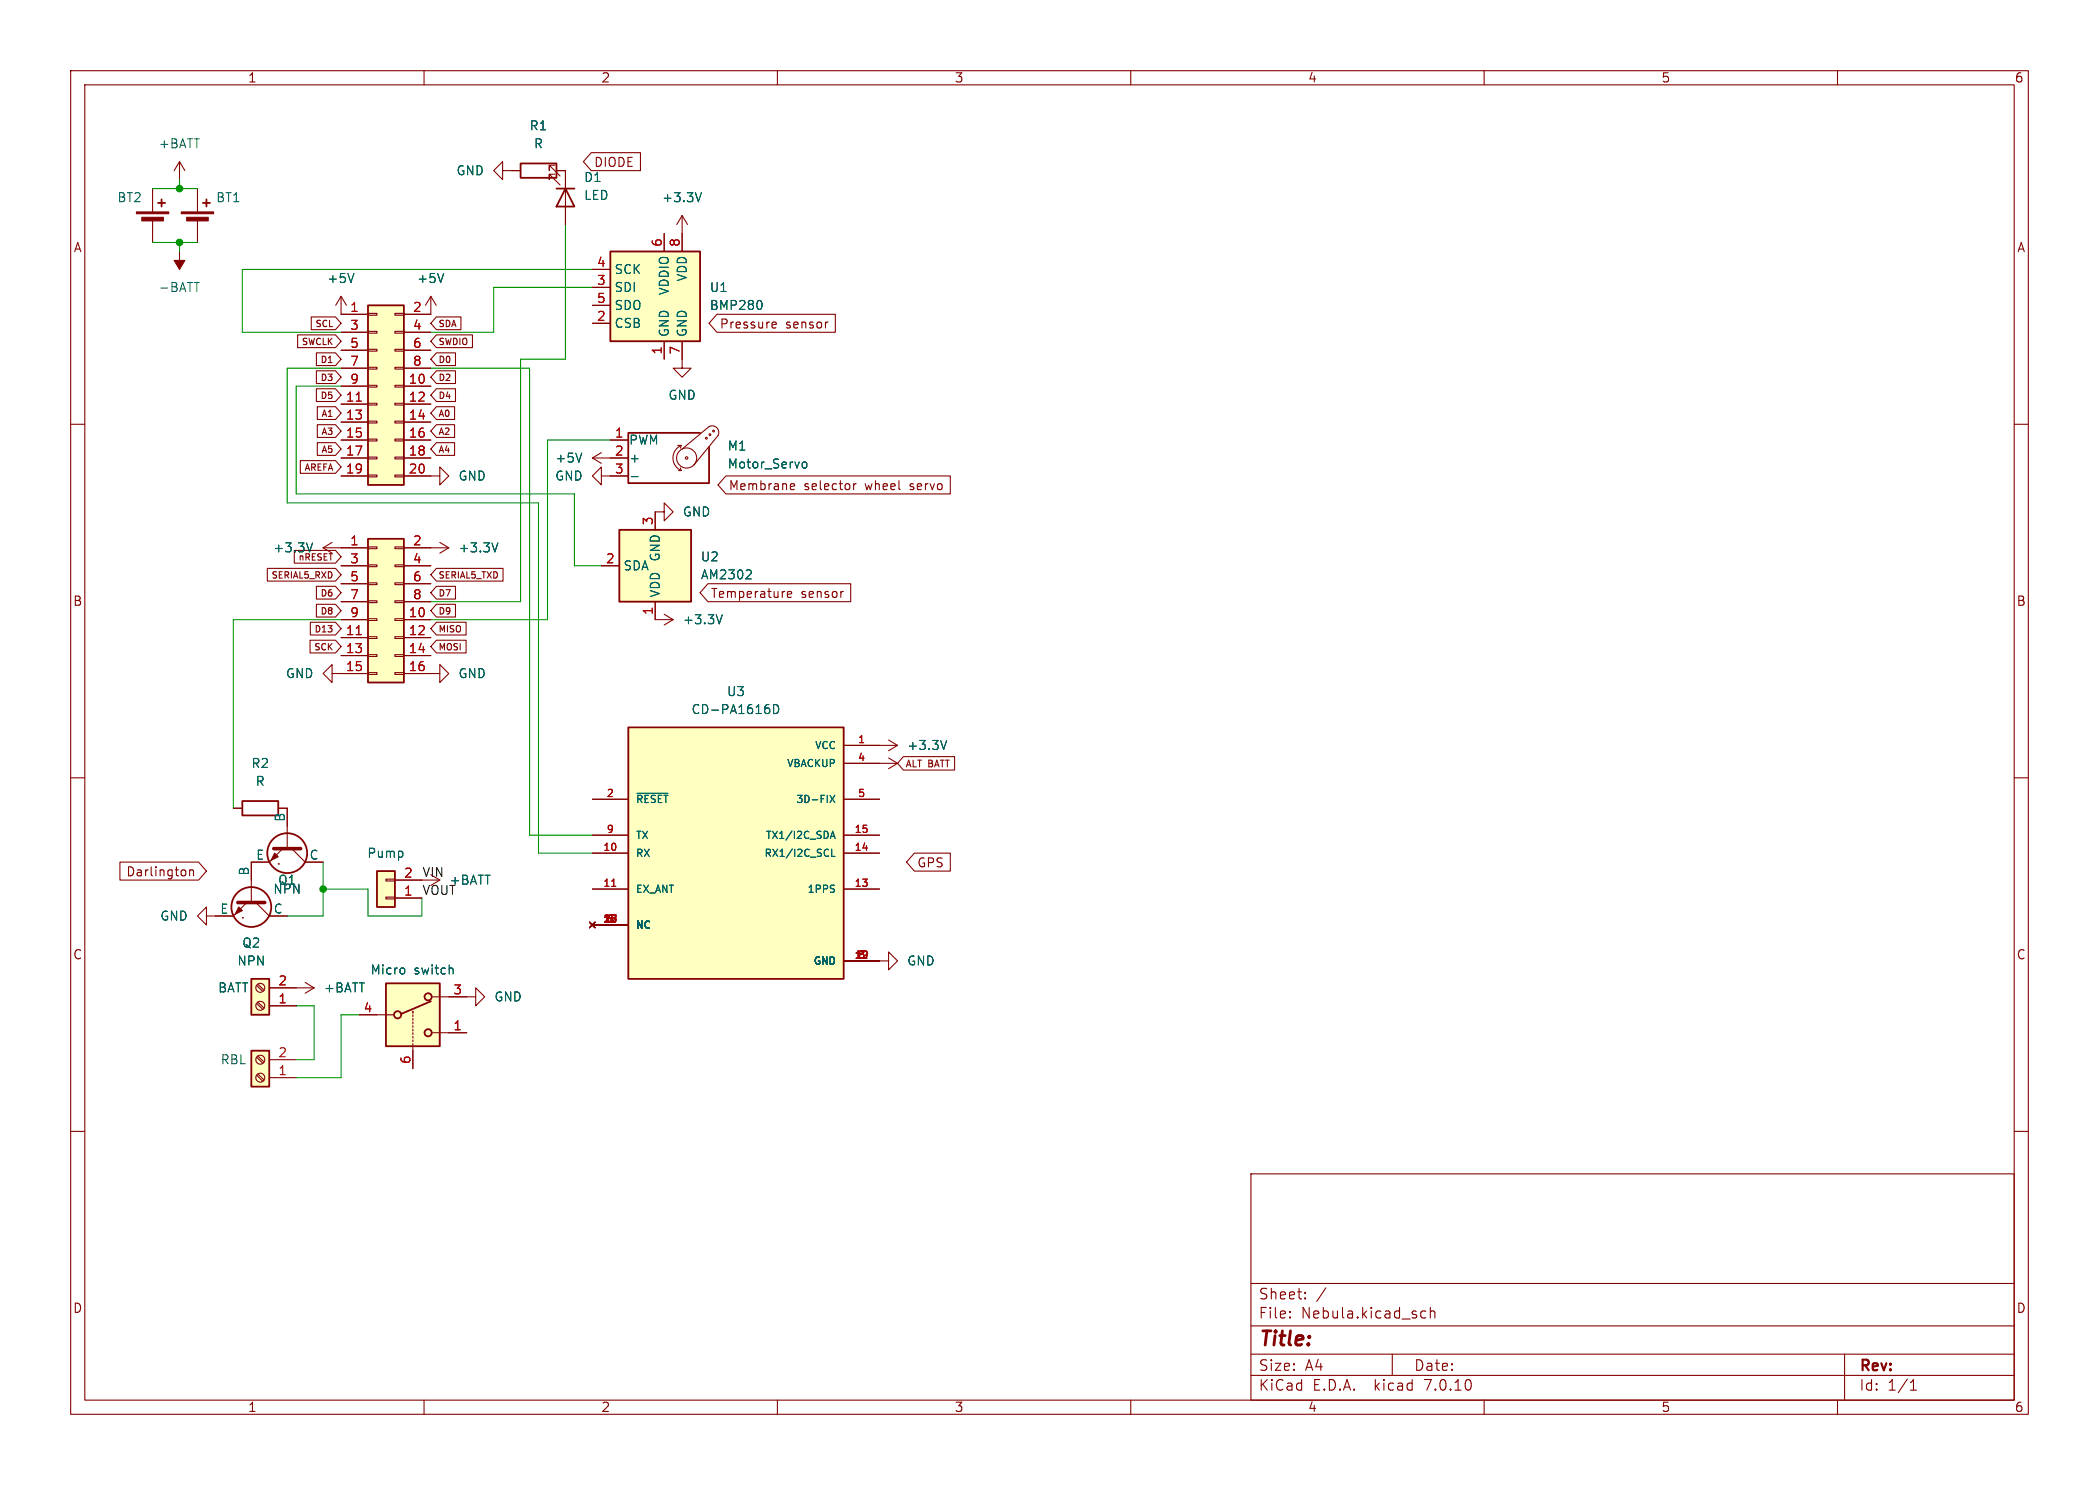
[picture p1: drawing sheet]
<svg xmlns="http://www.w3.org/2000/svg" width="297mm" height="210mm" viewBox="0 0 297 210" stroke-linecap="round" stroke-linejoin="round" font-family="sans-serif">
<g fill="none" stroke="#840000" stroke-width=".15">
<path d="M10 10h277v190h-277zM12 12h273v186h-273zM60 10v2M110 10v2M160 10v2M210 10v2M260 10v2M21.6 26.7v3.3M21.6 31v3.3M25.4 22.9v2.5M25.4 35.6v2.5M25.4 22.9l-.8 1.2"/>
<path d="M25.4 22.9l.8 1.2M27.9 26.7v3.3M27.9 31v3.3M71.1 24.1v-1.2l-1.3 1.2 1.3 1.3v-1.3h2.6M78.5 23.4h-.8v.7v-.7l1.5 1.5M78.5 24.6h-.8v.8v-.8l1.5 1.6M78.7 24.1h1.3v7.7M83.7 21.6h6.9v2.5h-6.9l-1.2-1.2zM83.8 38.1h2.6M94 33v2.6M96.5 30.5v5.1M96.5 30.5l-.7 1.3"/>
<path d="M96.5 30.5l.8 1.3M10 60h2M42.1 47.4h5.4l.8 .9-.8 .9h-5.4zM44 44.8h3.5l.8 .9-.8 .9h-3.5zM44.8 49.9h2.7l.8 .9-.8 .9h-2.7zM44.8 52.4h2.7l.8 .9-.8 .9h-2.7zM44.8 55h2.7l.8 .9-.8 .9h-2.7zM44.9 57.5h2.6l.8 .9-.8 .9h-2.6zM48.3 41.9v2.6h3.8M48.3 54.6h3.8M48.3 57.2h3.8M48.3 59.7h3.8"/>
<path d="M48.3 47h3.8M48.3 49.5h3.8M48.3 52.1h3.8M48.3 41.9l-.8 1.3M48.3 41.9l.7 1.3M52.1 59.6h1.2v.2h-1.2zM52.1 57h1.2v.3h-1.2zM52.1 54.5h1.2v.2h-1.2zM52.1 51.9h1.2v.3h-1.2zM52.1 49.4h1.2v.3h-1.2zM52.1 46.9h1.2v.2h-1.2zM52.1 44.3h1.2v.3h-1.2z"/>
<path d="M55.9 59.6h1.2v.2h-1.2zM55.9 57h1.2v.3h-1.2zM55.9 54.5h1.2v.2h-1.2zM55.9 51.9h1.2v.3h-1.2zM55.9 49.4h1.2v.3h-1.2zM55.9 46.9h1.2v.2h-1.2zM55.9 44.3h1.2v.3h-1.2zM57.1 54.6h3.9M57.1 57.2h3.9M57.1 59.7h3.9M57.1 47h3.9M57.1 49.5h3.9"/>
<path d="M57.1 52.1h3.9M61 41.9v2.6h-3.9M61 41.9l-.8 1.3M61 41.9l.7 1.3M61.7 49.9h2.7v1.8h-2.7l-.7-.9zM61.7 47.4h5.2v1.8h-5.2l-.7-.9zM61.7 52.4h2.7v1.8h-2.7l-.7-.9zM61.7 55h2.7v1.8h-2.7l-.7-.9zM61.7 44.8h3.5v1.8h-3.5l-.7-.9zM61.7 57.5h2.6v1.8h-2.6l-.7-.9zM83.8 45.7h2.6M83.8 40.6h2.6"/>
<path d="M83.8 43.2h2.6M94 48.3v2.5M96.5 48.3v3.8h1.3l-1.3 1.2-1.3-1.2h1.3M101.4 44.4h16.8v2.6h-16.8l-1.1-1.3zM109.3 46.3h.5M109.3 45.6l.4-.1 .1 .1v.2l-.6 .2M117 45.5h.2M285 60h2M41.6 77.8h5.9l.8 .9-.8 .9h-5.9zM42.5 65.1h5l.8 .9-.8 .9h-5zM44.9 60.1h2.6l.8 .9-.8 .9h-2.6zM44.9 62.6h2.6l.8 .9-.8 .9h-2.6z"/>
<path d="M45.7 77.5h6.4M45.7 77.5l1.3 .7M47 76.7l-1.3 .8M48.3 62.2h3.8M48.3 64.8h3.8M48.3 67.3h3.8M52.1 79.9h1.2v.2h-1.2zM52.1 77.3h1.2v.3h-1.2zM52.1 67.2h1.2v.2h-1.2zM52.1 64.6h1.2v.3h-1.2zM52.1 62.1h1.2v.3h-1.2zM55.9 79.9h1.2v.2h-1.2z"/>
<path d="M55.9 77.3h1.2v.3h-1.2zM55.9 67.2h1.2v.2h-1.2zM55.9 64.6h1.2v.3h-1.2zM55.9 62.1h1.2v.3h-1.2zM57.1 67.3h5.1v-1.3l1.3 1.3-1.3 1.3v-1.3M57.1 77.5h6.4M57.1 62.2h3.9M57.1 64.8h3.9M61.7 62.6h2.6v1.8h-2.6l-.7-.9zM61.7 60.1h2.6v1.8h-2.6l-.7-.9zM62.2 76.7l1.3 .8M63.5 77.5l-1.3 .7"/>
<path d="M83.8 64.8h5.1M83.8 64.8l1.3 .7M85.1 67.3v-1.3l-1.3 1.3 1.3 1.3v-1.3h3.8M85.1 64l-1.3 .8M86.4 62.2h2.5M94 72.4v1.3l1.2-1.3-1.2-1.3v1.3h-1.3v2.5M95.9 63h.5M96 66.5h.4M96.3 66.2l.1 .3M96.4 63a1.93 1.93 0 0 0-1.2 1.8 1.93 1.93 0 0 0 1.2 1.7M96.4 63l-.1 .4M96.5 63.5l3.8-3.2a.94 .94 0 0 1 1.1 .2 .94 .94 0 0 1 .2 1.1l-3.4 4.2"/>
<path d="M102.7 67.3h31.8v2.6h-31.8l-1.1-1.3zM112 68.4l.4 .1v.2l-.6 .1M112.4 69.2l-.4 .1M120.8 68.4v.9M121.2 68.4l-.3 .1-.1 .1M37.8 80.4h9.7l.8 .9-.8 .9h-9.7zM43.9 90.5h3.6l.8 .9-.8 .9h-3.6zM43.9 88h3.6l.8 .9-.8 .9h-3.6zM44.8 85.5h2.7l.8 .9-.8 .9h-2.7zM44.8 82.9h2.7l.8 .9-.8 .9h-2.7zM47 95.3v-1.3l-1.3 1.3 1.3 1.2v-1.2h5.1M48.3 87.6h3.8"/>
<path d="M48.3 90.2h3.8M48.3 92.7h3.8M48.3 80h3.8M48.3 82.6h3.8M48.3 85.1h3.8M52.1 95.1h1.2v.3h-1.2zM52.1 92.6h1.2v.2h-1.2zM52.1 90h1.2v.3h-1.2zM52.1 87.5h1.2v.3h-1.2zM52.1 85h1.2v.2h-1.2zM52.1 82.4h1.2v.3h-1.2zM55.9 95.1h1.2v.3h-1.2z"/>
<path d="M55.9 92.6h1.2v.2h-1.2zM55.9 90h1.2v.3h-1.2zM55.9 87.5h1.2v.3h-1.2zM55.9 85h1.2v.2h-1.2zM55.9 82.4h1.2v.3h-1.2zM57.1 95.3h5.1v-1.3l1.3 1.3-1.3 1.2v-1.2M57.1 87.6h3.9M57.1 90.2h3.9M57.1 92.7h3.9M57.1 80h3.9M57.1 82.6h3.9M57.1 85.1h3.9"/>
<path d="M61.7 90.5h4.3v1.8h-4.3l-.7-.9zM61.7 88h4.3v1.8h-4.3l-.7-.9zM61.7 80.4h9.5v1.8h-9.5l-.7-.9zM61.7 82.9h2.7v1.8h-2.7l-.7-.9zM61.7 85.5h2.7v1.8h-2.7l-.7-.9zM85.1 80h2.5M92.7 85.1v2.5h2.5M94 86.9l1.2 .7M95.2 87.6l-1.2 .8M100.2 82.5h20.2v2.6h-20.2l-1.1-1.3zM111.4 84.1l.6-.2v-.2l-.4-.1-.2 .2 .1 .6h.5M119.2 83.6h.1"/>
<path d="M10 110h2M33 114.3h1.3M39.4 114.3h1.2v5.7M83.8 118.1h5.1M83.8 113h5.1M119.4 105.4h7.6M119.4 118.1h5.1M119.4 113h5.1M119.4 108h7.6M125.7 104.6l1.3 .8M125.7 107.2l1.3 .8M127 105.4l-1.3 .8"/>
<path d="M127 108l-1.3 .7M127.8 107h7.3v1.9h-7.3l-.8-.9zM285 110h2M17 121.9h11.1l1.1 1.3-1.1 1.3h-11.1zM26.8 123v.9M26.8 123.1l.2-.1 .3 .1 .1 .8M34.3 129.8h.1M34.9 127.6l-1.9 1.9h-3.8v1.3l-1.3-1.3 1.3-1.2v1.2M36.2 127.6l1.9 1.9h2.5M36.3 139.4l.9 .8M36.5 139.2l.9 .8M38.1 139.7h6.3"/>
<path d="M39.4 122.2h.1M40 120l-1.9 1.9h-2.5v5.7M41.3 120l1.9 1.9h2.5M43.2 138.9l1.2 .8M44.4 139.7l-1.2 .8M54.6 124.3h1.3v.3h-1.3zM54.6 126.9h1.3v.2h-1.3zM55.9 127h3.8M55.9 124.5h3.8M62.2 124.5l-1.2 .7M83.4 130.4l.8 .8M83.8 120.7h5.1"/>
<path d="M83.8 125.7h5.1M83.8 130.8h5.1M84.2 130.4l-.8 .8M119.4 135.9h6.3v-1.3l1.3 1.3-1.3 1.3v-1.3M119.4 120.7h5.1M119.4 125.7h5.1M129.4 120.6h5.1v2.6h-5.1l-1.1-1.3zM10 160h2M36.3 149.5l.9 .9M36.3 152.1l.9 .8M36.3 141.9l.9 .8M36.5 149.4l.9 .8"/>
<path d="M36.5 151.9l.9 .8M36.5 141.7l.9 .9M38.1 152.4h3.8M38.1 149.9h3.8M38.1 142.2h3.8M50.8 143.5h4.8M58.4 143v.3M58.4 143.5v.3M58.4 144v.3M58.4 144.5v.3M58.4 145v.3M58.4 145.5v.3"/>
<path d="M58.4 146.1v.2M58.4 146.6v.2M58.4 147.1v.2M58.4 147.6v.2M58.4 148.1v3M61.2 141h6.1v-1.3l1.3 1.3-1.3 1.2v-1.2M61.2 146.1h4.8M285 160h2M177 166h108v32h-108zM60 198v2M110 198v2M160 198v2"/>
<path d="M177 194.5h108M177 191.5h108M177 187.5h108M177 181.5h108M182.5 186.3h.1l-.1 .1M182.5 186.3v.1M182.5 185.5v.1M182.5 185.5h.1l-.1 .1M184.7 183.6v.1M184.7 183.6h-.1l.1 .1M184.7 182.8v.1M184.7 182.8h-.1l.1 .1"/>
<path d="M187.6 182.1l-1.3 2M197 191.5v3M201.1 186.3l.2 .1 .4-.1M201.7 185.5l-.4-.1-.2 .1M202.4 185.5a.37 .37 0 0 1 .6 .1v.8M202.4 184.9v1.5M210 198v2M260 198v2M261 191.5v6.5M270.3 196.6h.9M270.3 195.5l.4-.4v1.5"/>
<circle cx="97.2" cy="64.8" r=".18"/>
<circle cx="97.2" cy="64.8" r="1.42"/>
<circle cx="99.9" cy="62" r=".13"/>
<circle cx="100.5" cy="61.5" r=".13"/>
<circle cx="101" cy="61" r=".13"/>
<circle cx="36.8" cy="139.7" r=".63"/>
<circle cx="36.8" cy="149.9" r=".63"/>
<circle cx="36.8" cy="142.2" r=".63"/>
<circle cx="36.8" cy="152.4" r=".63"/>
</g>
<g fill="#840000" stroke="#840000" stroke-width=".15">
<path d="M24.6 36.8h1.6l-.8 1.3z"/>
<path d="M19.3 30h4.6v.2h-4.6z"/>
<path d="M20.1 30.7h3v.5h-3z"/>
<path d="M25.7 30h4.5v.2h-4.5z"/>
<path d="M26.4 30.7h3.1v.5h-3.1z"/>
<path d="M38.9 120.7l.5 .5-1 .5z"/>
<path d="M33.8 128.3l.5 .5-1 .5z"/>
</g>
<g fill="none" stroke="#006464" stroke-width=".15">
<path d="M27.5 39.9h.7M50.1 38.7l-.4 1.2M62.8 38.7l-.4 1.2M99.2 27.2l-.4 1.3M107.6 42.6l.2 .4v.5l-.2 .2M44.2 76.8l-.4 1.2M70.4 76.8l-.4 1.2M82.3 64.1l-.4 1.2M89.3 67.4h1M113.5 65.6l.2-.3 .3 .1 .2 .2v.3l-.2 .2-.3 .1-.2-.3M102.2 86.9l-.4 1.3M106.2 80.7l.1 .1-.1 .3-.7 .8h.8"/>
<path d="M109.5 99.6a.64 .64 0 0 1 .7 .7 .64 .64 0 0 1-.7 .6zM90.1 112.2h4.4M117.4 112.5l.7 1M117.5 118.6l.3-1 .4 1M117.6 118.3h.5M118.1 112.5l-.7 1M133.9 104.7l-.4 1.3M57.2 137v.6M63.9 136.9l.2 .2v.6M117.7 120.1v1h.5"/>
</g>
<g fill="#ffffc2" stroke="#ffffc2" stroke-width=".14">
<path d="M52.1 76.2h5v20.3h-5z"/>
<path d="M53.3 123.2h2.6v5.1h-2.6z"/>
<path d="M54.6 139.1h7.6v8.9h-7.6z"/>
<path d="M35.6 148.6h2.5v5.1h-2.5z"/>
<path d="M35.6 138.4h2.5v5.1h-2.5z"/>
<path d="M86.4 35.6h12.7v12.7h-12.7z"/>
<path d="M52.1 43.2h5v25.4h-5z"/>
<path d="M87.6 74.9h10.2v10.2h-10.2z"/>
<path d="M88.9 102.9h30.5v35.5h-30.5z"/>
</g>
<g fill="none" stroke="#840000" stroke-width=".25">
<path d="M22.4 28.7h1M22.9 28.2v1M28.7 28.7h1M29.2 28.2v1M73.7 23.1h5v2h-5zM78.7 26.7h2.6M80 26.7l1.3 2.5h-2.6zM86.4 35.6h12.7v12.7h-12.7zM52.1 43.2h5v25.4h-5zM52.1 76.2h5v20.3h-5zM87.6 74.9h10.2v10.2h-10.2zM99.1 61.2h-10.2v7.1h11.4v-5.1"/>
<path d="M34.3 113.3h5.1v2h-5.1zM88.9 102.9h30.5v35.5h-30.5zM35.6 138.4h2.5v5.1h-2.5zM53.3 123.2h2.6v5.1h-2.6zM54.6 139.1h7.6v8.9h-7.6zM35.6 148.6h2.5v5.1h-2.5zM61 141.6l-4.2 1.8"/>
<circle cx="35.6" cy="128.3" r="2.82"/>
<circle cx="40.6" cy="120.6" r="2.82"/>
<circle cx="56.3" cy="143.5" r=".51"/>
<circle cx="60.6" cy="146.1" r=".51"/>
<circle cx="60.6" cy="141" r=".51"/>
</g>
<path d="M50.4 56.7h.7M50.4 89.8h.7M86.6 125.3h.5" fill="none" stroke="#a90000" stroke-width=".15"/>
<path d="M33.7 127.6h3.8M38.7 120h3.8" fill="none" stroke="#840000" stroke-width=".51"/>
<g fill="none" stroke="#009600" stroke-width=".15">
<path d="M21.6 26.7h6.3M21.6 34.3h6.3M25.4 25.4v1.3M25.4 34.3v1.3M80 31.8v19h-6.3v34.3h-12.7M83.8 38.1h-49.5v8.9h14M48.3 52.1h-7.7v19h35.6v49.6h7.6M48.3 54.6h-6.4v15.3h39.4v10.1h3.8M61 52.1h13.9v66h8.9M83.8 40.6h-14v6.4h-8.8M86.4 62.2h-8.9v25.4h-16.5M48.3 87.6h-15.3v26.7"/>
<path d="M45.7 121.9v7.6h-5.1M45.7 125.7h6.4v3.8h7.6v-2.5M41.9 142.2h2.5v7.7h-2.5M50.8 143.5h-2.5v8.9h-6.4"/>
</g>
<g fill="#009600" stroke="#009600" stroke-width=".15">
<circle cx="45.7" cy="125.7" r=".46"/>
<circle cx="25.4" cy="34.3" r=".46"/>
<circle cx="25.4" cy="26.7" r=".46"/>
</g>
<text font-size="2.8" fill="#840000" x="178" y="190.9">Title:</text>
<g font-size="2.1" fill="#840000">
<text x="178" y="184">Sheet:</text>
<text x="178" y="186.7">File:</text>
<text x="184.1" y="186.7">Nebula.kicad_sch</text>
<text x="178" y="196.9">KiCad</text>
<text x="178" y="194.1">Size:</text>
<text x="184.7" y="194.1">A4</text>
<text x="185.7" y="196.9">E.D.A.</text>
<text x="194.6" y="196.9">kicad</text>
<text x="200" y="194.1">Date:</text>
<text x="201.8" y="196.9">7.0.10</text>
<text x="263" y="194.3">Rev:</text>
<text x="263" y="196.9">Id:</text>
<text x="267.1" y="196.9">1/1</text>
</g>
<g font-size="1.8" fill="#840000">
<text x="35" y="11.9">1</text>
<text x="85" y="11.9">2</text>
<text x="135" y="11.9">3</text>
<text x="185" y="11.9">4</text>
<text x="235" y="11.9">5</text>
<text x="285" y="11.9">6</text>
<text x="84" y="23.8">DIODE</text>
<text x="10.3" y="35.9">A</text>
<text x="285.3" y="35.9">A</text>
<text x="101.8" y="46.7">Pressure</text>
<text x="111.2" y="46.7">sensor</text>
<text x="103" y="69.5">Membrane</text>
<text x="113.8" y="69.5">selector</text>
<text x="122.5" y="69.5">wheel</text>
<text x="129" y="69.5">servo</text>
<text x="10.3" y="85.9">B</text>
<text x="100.5" y="84.8">Temperature</text>
<text x="113.3" y="84.8">sensor</text>
<text x="285.3" y="85.9">B</text>
<text x="17.8" y="124.1">Darlington</text>
<text x="129.7" y="122.9">GPS</text>
<text x="10.3" y="135.9">C</text>
<text x="285.3" y="135.9">C</text>
<text x="10.3" y="185.9">D</text>
<text x="285.3" y="185.9">D</text>
<text x="35" y="199.9">1</text>
<text x="85" y="199.9">2</text>
<text x="135" y="199.9">3</text>
<text x="185" y="199.9">4</text>
<text x="235" y="199.9">5</text>
<text x="285" y="199.9">6</text>
</g>
<g font-size="1.8" fill="#006464">
<text x="22.4" y="21.2">+BATT</text>
<text x="74.9" y="18.6">R1</text>
<text x="75.5" y="21.2">R</text>
<text x="16.5" y="28.8">BT2</text>
<text x="30.5" y="28.8">BT1</text>
<text x="64.5" y="25">GND</text>
<text x="82.6" y="25.9">D1</text>
<text x="82.6" y="28.5">LED</text>
<text x="93.6" y="28.8">+3.3V</text>
<text x="22.4" y="41.5">-BATT</text>
<text x="46.2" y="40.2">+5V</text>
<text x="58.9" y="40.2">+5V</text>
<text x="86.9" y="41.5">SDI</text>
<text x="86.9" y="39">SCK</text>
<text x="94.8" y="41.8" transform="rotate(-90 94.8 41.8)">VDDIO</text>
<text x="97.4" y="39.9" transform="rotate(-90 97.4 39.9)">VDD</text>
<text x="100.3" y="41.5">U1</text>
<text x="86.9" y="46.6">CSB</text>
<text x="86.9" y="44">SDO</text>
<text x="94.8" y="47.8" transform="rotate(-90 94.8 47.8)">GND</text>
<text x="97.4" y="47.8" transform="rotate(-90 97.4 47.8)">GND</text>
<text x="100.3" y="44">BMP280</text>
<text x="94.5" y="56.7">GND</text>
<text x="78.5" y="65.6">+5V</text>
<text x="88.9" y="63.1">PWM</text>
<text x="88.9" y="65.6">+</text>
<text x="102.9" y="63.9">M1</text>
<text x="64.8" y="68.2">GND</text>
<text x="78.5" y="68.2">GND</text>
<text x="102.9" y="66.5">Motor_Servo</text>
<text x="96.5" y="73.3">GND</text>
<text x="38.6" y="78.3">+3.3V</text>
<text x="64.8" y="78.3">+3.3V</text>
<text x="88.1" y="80.9">SDA</text>
<text x="93.6" y="79.5" transform="rotate(-90 93.6 79.5)">GND</text>
<text x="99.1" y="79.6">U2</text>
<text x="99.1" y="82.1">AM2302</text>
<text x="93.6" y="84.6" transform="rotate(-90 93.6 84.6)">VDD</text>
<text x="96.5" y="88.5">+3.3V</text>
<text x="40.4" y="96.1">GND</text>
<text x="64.8" y="96.1">GND</text>
<text x="97.7" y="101.2">CD-PA1616D</text>
<text x="102.8" y="98.7">U3</text>
<text x="128.3" y="106.3">+3.3V</text>
<text x="35.5" y="108.8">R2</text>
<text x="36.1" y="111.4">R</text>
<text x="40.4" y="116.3" transform="rotate(-90 40.4 116.3)">B</text>
<text x="35.3" y="123.9" transform="rotate(-90 35.3 123.9)">B</text>
<text x="36.2" y="121.7">E</text>
<text x="39.3" y="125.3">Q1</text>
<text x="43.7" y="121.7">C</text>
<text x="51.9" y="121.5">Pump</text>
<text x="63.5" y="125.3">+BATT</text>
<text x="22.6" y="130.4">GND</text>
<text x="31.1" y="129.3">E</text>
<text x="38.6" y="126.6">NPN</text>
<text x="38.6" y="129.3">C</text>
<text x="33.5" y="136.8">NPN</text>
<text x="34.2" y="134.2">Q2</text>
<text x="128.3" y="136.8">GND</text>
<text x="30.8" y="140.6">BATT</text>
<text x="45.7" y="140.6">+BATT</text>
<text x="52.3" y="138">Micro</text>
<text x="58.6" y="138">switch</text>
<text x="69.9" y="141.8">GND</text>
<text x="31.1" y="150.7">RBL</text>
</g>
<g font-size="1.8" fill="#a90000">
<text x="93.7" y="35" transform="rotate(-90 93.7 35)">6</text>
<text x="96.3" y="35" transform="rotate(-90 96.3 35)">8</text>
<text x="84.4" y="40.4">3</text>
<text x="84.4" y="37.8">4</text>
<text x="49.5" y="44.2">1</text>
<text x="49.5" y="46.7">3</text>
<text x="58.3" y="44.2">2</text>
<text x="58.3" y="46.7">4</text>
<text x="84.4" y="45.5">2</text>
<text x="84.4" y="42.9">5</text>
<text x="49.5" y="49.3">5</text>
<text x="49.5" y="51.8">7</text>
<text x="58.3" y="49.3">6</text>
<text x="58.3" y="51.8">8</text>
<text x="93.7" y="50.2" transform="rotate(-90 93.7 50.2)">1</text>
<text x="96.3" y="50.2" transform="rotate(-90 96.3 50.2)">7</text>
<text x="48.9" y="56.9">11</text>
<text x="48.9" y="59.4">13</text>
<text x="49.5" y="54.4">9</text>
<text x="57.7" y="54.4">10</text>
<text x="57.7" y="56.9">12</text>
<text x="57.7" y="59.4">14</text>
<text x="48.9" y="62">15</text>
<text x="48.9" y="64.5">17</text>
<text x="57.7" y="62">16</text>
<text x="57.7" y="64.5">18</text>
<text x="86.9" y="62">1</text>
<text x="86.9" y="64.5">2</text>
<text x="48.9" y="67.1">19</text>
<text x="57.7" y="67.1">20</text>
<text x="86.9" y="67.1">3</text>
<text x="49.5" y="77.2">1</text>
<text x="58.3" y="77.2">2</text>
<text x="92.5" y="74.4" transform="rotate(-90 92.5 74.4)">3</text>
<text x="49.5" y="79.8">3</text>
<text x="49.5" y="82.3">5</text>
<text x="58.3" y="79.8">4</text>
<text x="58.3" y="82.3">6</text>
<text x="85.7" y="79.8">2</text>
<text x="48.9" y="89.9">11</text>
<text x="49.5" y="84.8">7</text>
<text x="49.5" y="87.4">9</text>
<text x="57.7" y="87.4">10</text>
<text x="57.7" y="89.9">12</text>
<text x="58.3" y="84.8">8</text>
<text x="92.5" y="87.1" transform="rotate(-90 92.5 87.1)">1</text>
<text x="48.9" y="92.5">13</text>
<text x="48.9" y="95">15</text>
<text x="57.7" y="92.5">14</text>
<text x="57.7" y="95">16</text>
<text x="57.1" y="124.2">2</text>
<text x="57.1" y="126.7">1</text>
<text x="39.3" y="142">1</text>
<text x="39.3" y="139.4">2</text>
<text x="51.4" y="143.3">4</text>
<text x="64.1" y="140.7">3</text>
<text x="39.3" y="149.6">2</text>
<text x="64.1" y="145.8">1</text>
<text x="39.3" y="152.1">1</text>
<text x="58.2" y="150.6" transform="rotate(-90 58.2 150.6)">6</text>
</g>
<g font-size="1.8" fill="#0f0f0f">
<text x="59.7" y="124.1">VIN</text>
<text x="59.7" y="126.7">VOUT</text>
</g>
<g font-size="1.4" fill="#006464">
<text x="115.2" y="106.1">VCC</text>
<text x="89.9" y="113.8">~{RESET}</text>
<text x="111.2" y="108.7">VBACKUP</text>
<text x="112.5" y="113.8">3D-FIX</text>
<text x="89.9" y="118.8">TX</text>
<text x="108.2" y="118.8">TX1/I2C_SDA</text>
<text x="89.9" y="121.4">RX</text>
<text x="108" y="121.4">RX1/I2C_SCL</text>
<text x="89.9" y="126.5">EX_ANT</text>
<text x="89.9" y="131.5">NC</text>
<text x="114.1" y="126.5">1PPS</text>
<text x="115" y="136.6">GND</text>
</g>
<g font-size="1.4" fill="#a90000">
<text x="121.3" y="105.2">1</text>
<text x="121.3" y="107.7">4</text>
<text x="85.7" y="112.8">2</text>
<text x="121.3" y="112.8">5</text>
<text x="85.7" y="117.9">9</text>
<text x="120.8" y="117.9">15</text>
<text x="85.3" y="120.4">10</text>
<text x="85.3" y="125.5">11</text>
<text x="120.8" y="125.5">13</text>
<text x="120.8" y="120.4">14</text>
<text x="85.7" y="130.6">78</text>
<text x="120.8" y="135.6">12</text>
<text x="121.3" y="135.6">8</text>
</g>
<g font-size="1.3" fill="#840000">
<text x="44.5" y="46.5">SCL</text>
<text x="62" y="46.5">SDA</text>
<text x="42.6" y="49">SWCLK</text>
<text x="45.2" y="51.5">D1</text>
<text x="62" y="51.5">D0</text>
<text x="62" y="49">SWDIO</text>
<text x="45.2" y="54.1">D3</text>
<text x="45.2" y="56.6">D5</text>
<text x="45.3" y="59.2">A1</text>
<text x="62" y="54.1">D2</text>
<text x="62" y="56.6">D4</text>
<text x="62" y="59.2">A0</text>
<text x="45.3" y="61.7">A3</text>
<text x="45.3" y="64.2">A5</text>
<text x="62" y="64.2">A4</text>
<text x="62" y="61.7">A2</text>
<text x="42.9" y="66.8">AREFA</text>
<text x="38.3" y="82">SERIAL5_RXD</text>
<text x="42.1" y="79.5">nRESET</text>
<text x="62" y="82">SERIAL5_TXD</text>
<text x="44.4" y="89.6">D13</text>
<text x="45.2" y="87.1">D8</text>
<text x="45.2" y="84.6">D6</text>
<text x="62" y="89.6">MISO</text>
<text x="62" y="84.6">D7</text>
<text x="62" y="87.1">D9</text>
<text x="44.3" y="92.2">SCK</text>
<text x="62" y="92.2">MOSI</text>
<text x="128.1" y="108.7">ALT BATT</text>
</g>
</svg>
